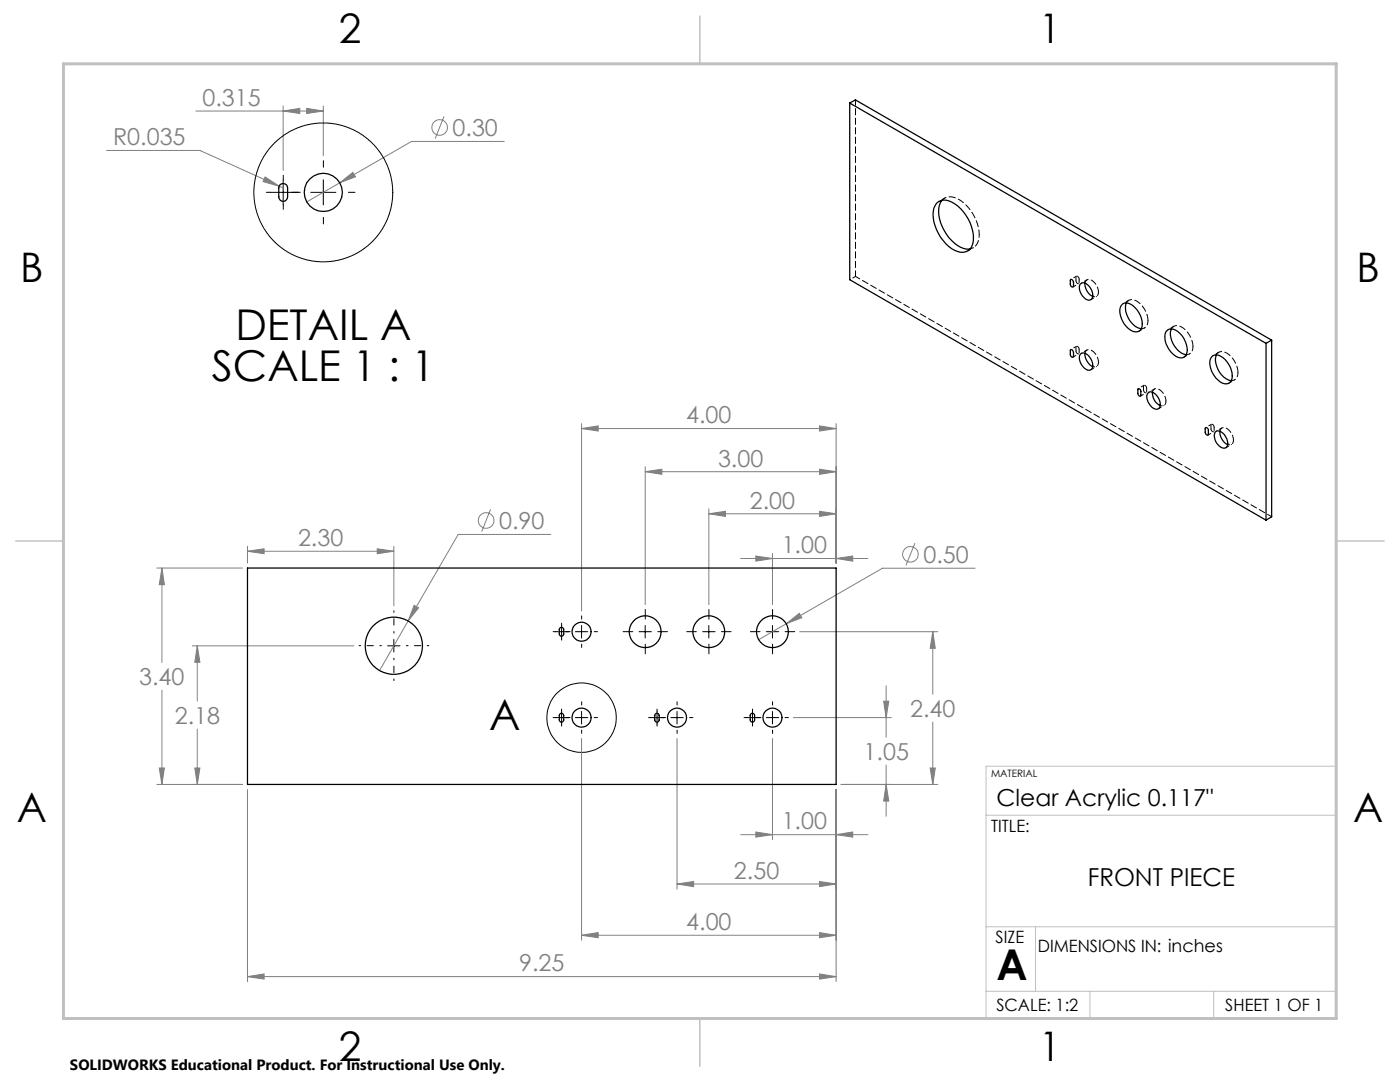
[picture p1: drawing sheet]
<svg xmlns="http://www.w3.org/2000/svg" width="279mm" height="216mm" viewBox="0 0 279 216" stroke-linecap="round" stroke-linejoin="round" font-family="sans-serif">
<g fill="none" stroke="#808080" stroke-width=".2">
<path d="M21.3 30h18.6l15.8 7.1M39.1 22.2h25.4M52.9 35.3l2.8 1.8-3.2-.9zM55.7 37.1l.8 .4M56.5 21.1v12.9M56.5 22.2l3.3-.6v1zM61.2 21.6l3.3 .6-3.3 .4zM64.5 21.1v10M67.8 36.5l2.6-2.1 .5 .9zM67.8 36.5l-6.6 3.8M88.6 23.2l-1.7 4.5M100.6 28.2h-18.5l-14.3 8.3"/>
<path d="M116.1 85.5l3.3-.5v1zM116.1 84.5v37.4M116.1 85.5h50.8M128.8 94.1l3.3-.5v1.1zM128.8 93.1v27.5M128.8 94.1h38.1M163.5 93.6l3.4 .5-3.4 .6zM163.5 85l3.4 .5-3.4 .5zM166.9 84.5v27.9M31.3 113.3h17.1M32.3 113.3l.5 3.4h-1zM32.3 113.3v18.9"/>
<path d="M49.4 110l3.3-.5v1zM49.4 109v3.4M49.4 110h29.2M75.3 109.5l3.3 .5-3.3 .5zM78.6 109v11.9M97.9 101.6l-1.8 4.5M109.9 106.6h-18.5l-9.9 17.3M141.5 102.5l3.3-.5v1zM141.5 101.5v19.1M141.5 102.5h25.4M147.8 111.4h25.4M150.8 110.9l3.4 .5-3.4 .6z"/>
<path d="M154.2 110.5v10.1M163.5 102l3.4 .5-3.4 .5zM166.9 111.4l3.3-.5v1.1zM182.6 108.4l-1.8 4.4M194.6 113.4h-18.5l-19.2 11.1M32.3 137.7v18.8M38.4 128.9h32.2M39.4 128.9l.5 3.3h-1zM39.4 128.9v11M81.5 123.9l-5.8 9.9M82.7 120.8l.8 .5-2 2.6zM156.9 124.5l2.6-2.1 .5 .9z"/>
<path d="M156.9 124.5l-5.5 3.1M159.6 126h27.5M176.4 139.9h1l-.6 3.3zM176.8 136.8v10.3M186.2 126l.5 3.4h-1.1zM186.2 126v12.5M31.3 156.5h17.1M31.8 153.2h1l-.5 3.3zM38.9 153.2h1l-.5 3.3zM39.4 145.5v11M49.4 157.6v38.3M116.1 147.4v40.2"/>
<path d="M135.1 147.4v30M154.2 147.4v20.1M158.3 143.2h19.6M166.9 157.6v38.3M167.9 156.5h19.2M176.8 156.5l.6 3.3h-1zM176.8 152.6v10.3M185.6 153.2h1.1l-.5 3.3zM186.2 144.1v12.4M135.1 176.4l3.3-.5v1zM135.1 176.4h31.8M147.8 166.5h25.4"/>
<path d="M150.8 166l3.4 .5-3.4 .5zM163.5 175.9l3.4 .5-3.4 .5zM166.9 166.5l3.3-.5v1zM49.4 194.9l3.3-.6v1.1zM49.4 194.9h117.5M116.1 186.6l3.3-.5v1zM116.1 186.6h50.8M163.5 186.1l3.4 .5-3.4 .5zM163.5 194.3l3.4 .6-3.4 .5z"/>
<circle cx="87.7" cy="25.4" r="1.56"/>
<circle cx="97" cy="103.9" r="1.55"/>
<circle cx="181.7" cy="110.6" r="1.56"/>
</g>
<g fill="none" stroke="#000" stroke-width=".2">
<path d="M54 38.4h5M56.5 35.9v5M62 38.4h5M64.5 35.9v5M77.4 128.9h2.4M78.6 127.6v2.5M110.8 126h2.5M112.1 124.8v2.5M114.8 126h2.5M116.1 124.8v2.5M127.5 126h2.5M128.8 124.8v2.5"/>
<path d="M140.2 126h2.5M141.5 124.8v2.5M152.9 126h2.5M154.2 124.8v2.5M110.8 143.2h2.5M112.1 142v2.5M114.8 143.2h2.5M116.1 142v2.5M129.9 143.2h2.5M131.1 142v2.5M133.9 143.2h2.4M135.1 142v2.5"/>
<path d="M148.9 143.2h2.5M150.2 142v2.5M152.9 143.2h2.5M154.2 142v2.5"/>
<circle cx="116.1" cy="143.2" r="6.9"/>
</g>
<g fill="none" stroke="#000" stroke-width=".2" stroke-dasharray="15.2 1.3 1.3 1.3">
<path d="M54 38.4h-.9M56.5 35.9v-.9M59 38.4h.9M59.5 38.4h-1.3M64.5 33.4v-1.3M69.5 38.4h1.3M56.5 40.9v.9M64.5 43.4v1.3M110.8 126h-.4M112.1 124.8v-.5M112.1 127.3v.4M113.3 126h.5"/>
<path d="M113.6 126h-.7M116.1 123.5v-.6M116.1 128.5v.7M118.6 126h.6M126.3 126h-1.9M128.8 123.5v-1.9M128.8 128.5v2M131.3 126h1.9M139 126h-1.9M141.5 123.5v-1.9M141.5 128.5v2M144 126h1.9"/>
<path d="M151.7 126h-1.9M154.2 123.5v-1.9M154.2 128.5v2M156.7 126h1.9M110.8 143.2h-.4M112.1 141.9v-.4M112.1 144.4v.5M113.3 143.2h.5M113.6 143.2h-.7M116.1 140.7v-.7M116.1 145.7v.6M118.6 143.2h.6"/>
<path d="M129.9 143.2h-.5M131.1 141.9v-.4M131.1 144.4v.5M132.4 143.2h.4M132.6 143.2h-.6M135.1 140.7v-.7M135.1 145.7v.6M137.6 143.2h.7M148.9 143.2h-.4M150.2 141.9v-.4M150.2 144.4v.5M151.4 143.2h.5"/>
<path d="M151.7 143.2h-.7M154.2 140.7v-.7M154.2 145.7v.6M156.7 143.2h.6"/>
</g>
<path d="M76.1 128.8h-4.5M78.6 126.3v-4.4M78.6 131.3v4.5M81.1 128.8h4.5" fill="none" stroke="#000" stroke-width=".2" stroke-dasharray="15.2 1.3 1.3 1.3" stroke-dashoffset="14.9"/>
<path d="M266.7 152.9h-69.9v50.3M266.7 153.3v49.9h-240M196.8 162.7h69.9M196.8 184.9h69.9M196.8 197.8h69.9M206.7 184.9v12.9M217.5 197.8v5.4M242.2 197.8v5.4" fill="none" stroke="#c0c0c0" stroke-width=".2"/>
<path d="M139.7 3.2v9.5M3.1 107.9h9.6M266.7 107.9h9.5M139.7 203.2v9.6" fill="none" stroke="#c0c0c0" stroke-width=".3"/>
<path d="M12.7 12.7h254v190.5h-254z" fill="none" stroke="#c0c0c0" stroke-width=".6"/>
<path d="M176.8 156.5l.6 3.3h-1zM176.4 139.9h1l-.6 3.3zM166.9 166.5l3.3-.5v1zM150.8 166l3.4 .5-3.4 .5zM163.5 175.9l3.4 .5-3.4 .5zM135.1 176.4l3.3-.5v1zM163.5 186.1l3.4 .5-3.4 .5zM116.1 186.6l3.3-.5v1zM166.9 111.4l3.3-.5v1.1zM150.8 110.9l3.4 .5-3.4 .6zM163.5 102l3.4 .5-3.4 .5zM141.5 102.5l3.3-.5v1zM163.5 93.6l3.4 .5-3.4 .6zM128.8 94.1l3.3-.5v1.1zM163.5 85l3.4 .5-3.4 .5zM116.1 85.5l3.3-.5v1zM49.4 110l3.3-.5v1zM75.3 109.5l3.3 .5-3.3 .5zM38.9 153.2h1l-.5 3.3zM39.4 128.9l.5 3.3h-1zM49.4 194.9l3.3-.6v1.1zM163.5 194.3l3.4 .6-3.4 .5zM185.6 153.2h1.1l-.5 3.3zM186.2 126l.5 3.4h-1.1zM32.3 113.3l.5 3.4h-1zM31.8 153.2h1l-.5 3.3zM82.7 120.8l-1.2 3.1 2-2.6zM156.9 124.5l3.1-1.2-.5-.9zM67.8 36.5l3.1-1.2-.5-.9zM52.9 35.3l-.4 .9 3.2 .9zM61.2 21.6l3.3 .6-3.3 .4zM56.5 22.2l3.3-.6v1z" fill="#808080"/>
<g fill="none" stroke="#000" stroke-width=".25">
<path d="M55.9 36.9a.89 .89 0 0 1 .9-.2 .89 .89 0 0 1 .6 .8v1.8a.88 .88 0 0 1-.9 .9 .88 .88 0 0 1-.9-.9v-1.8zM169.6 20.6v35.2l83.1 48M169.6 20.6l83.1 47.9M169.6 20.6l1.1-.7 83.1 48M188 40a5.2 5.2 0 0 0 0 5.2 7.6 7.6 0 0 0 4.9 4.5h.7M186.9 40.6a2.65 2.65 0 0 1 3.6 .1 8.2 8.2 0 0 1 3.6 8.1 2.29 2.29 0 0 1-3.6 1.2 8.6 8.6 0 0 1-4.2-7.9l.1-.6zM213.6 55.8h.3l.3 .4v.9l-.2 .2-.4-.4zM215.6 56.7a1.19 1.19 0 0 1 1.8 .5 2 2 0 0 1 .3 2.6 1.62 1.62 0 0 1-1.9-1.1 2.09 2.09 0 0 1-.2-2zM216.5 56.5a2.84 2.84 0 0 0 1.6 2.7M213.6 69.8h.3l.3 .4v.8l-.2 .3-.4-.5zM215.6 70.7a1.19 1.19 0 0 1 1.8 .5 2 2 0 0 1 .3 2.6 1.72 1.72 0 0 1-1.9-1.1 2.13 2.13 0 0 1-.2-2zM216.5 70.5a2.94 2.94 0 0 0 1.6 2.7"/>
<path d="M224 60.7a1.94 1.94 0 0 1 2.5 .6 4.2 4.2 0 0 1 1.3 4.2 1.4 1.4 0 0 1-2.2 .4 4.7 4.7 0 0 1-2-4.6zM224.8 60.4a4.3 4.3 0 0 0 3 5.2M227.2 77.5l.3 .2 .2 .3-.1 1.1-.2-.1-.3-.4zM229.3 78.3a1.72 1.72 0 0 1 1.9 1.1 1.67 1.67 0 0 1 0 2.2 1.62 1.62 0 0 1-1.9-1.1 1.59 1.59 0 0 1 0-2.2zM230 78.3a2.73 2.73 0 0 0 1.5 2.6M233 65.9a1.94 1.94 0 0 1 2.5 .6 4.3 4.3 0 0 1 1.2 4.2 1.35 1.35 0 0 1-2.1 .3 4.3 4.3 0 0 1-1.9-4.9zM233.8 65.6a4.3 4.3 0 0 0 2.9 5.2M242 71a1.98 1.98 0 0 1 2.5 .7 4.3 4.3 0 0 1 1.2 4.2 1.52 1.52 0 0 1-2.6 0 4.5 4.5 0 0 1-1.6-4.2zM242.7 70.8a4.3 4.3 0 0 0 3 5.2M252.7 68.5v35.3M253.8 67.9l-1.1 .6M253.8 67.9v35.2l-1.1 .7"/>
<path d="M240.6 85.4l.2-.1 .4 .4-.1 1.1-.4-.1-.1-.3zM242.5 86.3a1.22 1.22 0 0 1 1.9 .4 2.43 2.43 0 0 1 .5 2.4 1.22 1.22 0 0 1-1.9-.4 2.43 2.43 0 0 1-.5-2.4zM243.5 86a2.82 2.82 0 0 0 1.5 2.7M49.4 113.3h117.5v43.2h-117.5zM111.8 125.3l.3-.1 .4 .2v1.1a.44 .44 0 0 1-.4 .5 .44 .44 0 0 1-.5-.5v-.9zM111.8 142.5l.3-.2 .4 .3v1.1a.44 .44 0 0 1-.4 .4 .44 .44 0 0 1-.5-.4v-.9zM130.8 142.5l.3-.2 .4 .3 .1 1.1a.44 .44 0 0 1-.5 .4 .44 .44 0 0 1-.4-.4v-.9zM149.9 142.5l.3-.2 .4 .3v1.1a.44 .44 0 0 1-.4 .4 .44 .44 0 0 1-.5-.4v-.9z"/>
<circle cx="64.5" cy="38.4" r="3.8"/>
<circle cx="78.6" cy="128.9" r="5.7"/>
<circle cx="116.1" cy="126.1" r="1.9"/>
<circle cx="128.8" cy="126.1" r="3.2"/>
<circle cx="141.5" cy="126.1" r="3.2"/>
<circle cx="154.2" cy="126.1" r="3.2"/>
<circle cx="116.1" cy="143.2" r="1.9"/>
<circle cx="135.1" cy="143.2" r="1.9"/>
<circle cx="154.2" cy="143.2" r="1.9"/>
</g>
<path d="M229.1 64a4.4 4.4 0 0 0-3.2-4.2 1.13 1.13 0 0 0-1.1 .6M238.1 69.2a4.4 4.4 0 0 0-3.2-4.2 1.12 1.12 0 0 0-1.1 .6M247.1 74.3a4.4 4.4 0 0 0-3.3-4.2 1.13 1.13 0 0 0-1 .7" fill="none" stroke="#000" stroke-width=".2" stroke-dasharray="1.3 .6"/>
<path d="M214.7 55.3v.7M215.4 56.4v-.7M214.7 69.3v.7M215.4 70.4v-.7M227.8 65.6a1.33 1.33 0 0 0 1.3-1.6M228.2 77.1v.7M228.8 78.2v-.8M236.8 70.8a1.33 1.33 0 0 0 1.3-1.6M245.7 75.9a1.33 1.33 0 0 0 1.4-1.6M241.7 84.9v.7M242.3 86v-.8" fill="none" stroke="#000" stroke-width=".2" stroke-dasharray="1.3 .6" stroke-dashoffset=".4"/>
<path d="M170.7 55.2l83.1 47.9M195.4 46.8a8.5 8.5 0 0 0-4.9-7.4 2.17 2.17 0 0 0-2.5 .5M219.2 58.3a2.57 2.57 0 0 0-2-2.5 .77 .77 0 0 0-.7 .7M219.2 72.3a2.57 2.57 0 0 0-2-2.5 .77 .77 0 0 0-.7 .7M232.7 80a2.57 2.57 0 0 0-2-2.5 .77 .77 0 0 0-.7 .8M246.2 87.8a2.57 2.57 0 0 0-2.1-2.5 .77 .77 0 0 0-.6 .7" fill="none" stroke="#000" stroke-width=".2" stroke-dasharray="1.3 .6" stroke-dashoffset=".3"/>
<path d="M218.1 59.1a.79 .79 0 0 0 .8 0 .79 .79 0 0 0 .3-.8M218.1 73.1a.79 .79 0 0 0 .8 0 .79 .79 0 0 0 .3-.8M231.6 80.9a.79 .79 0 0 0 .8-.1 .79 .79 0 0 0 .3-.8M245 88.7a.79 .79 0 0 0 .9-.1 .79 .79 0 0 0 .3-.8" fill="none" stroke="#000" stroke-width=".2" stroke-dasharray="1.3 .6" stroke-dashoffset=".9"/>
<g fill="none" stroke="#000" stroke-width=".2" stroke-dasharray="1.3 .6" stroke-dashoffset=".6">
<path d="M188.5 39.5l-1.1 .7M170.7 55.2l-1.1 .6M193.1 50.1l1.1-.7M214.2 57.3l1.1-.7M214.7 56l.4 .6h.2l.1-.2M214.8 55.1l-1.1 .7M215.4 55.7l-.3-.6h-.3l-.1 .2M216.9 55.8l-1.1 .7M217.7 59.8l1.1-.7M225.3 59.9l-1.1 .7M214.2 71.3l1.1-.7M214.7 70l.4 .6h.2l.1-.2"/>
<path d="M214.8 69.1l-1.1 .7M215.4 69.7l-.3-.6h-.3l-.1 .2M216.9 69.8l-1.1 .7M217.7 73.8l1.1-.7M227.3 66.1l1.1-.7M227.6 79l1.1-.6M228.2 77.8l.3 .6h.2l.1-.2M228.3 76.9l-1.1 .6M228.8 77.4l-.3-.5h-.2l-.1 .2M230.4 77.6l-1.1 .7M234.3 65.1l-1.2 .7M236.3 71.3l1.1-.7"/>
<path d="M243.2 70.3l-1.1 .6M245.3 76.4l1.1-.6M231.2 81.6l1.1-.7M241.1 86.8l1.1-.6M241.7 85.6l.3 .5 .2 .1 .1-.2M241.8 84.7l-1.2 .6M242.3 85.2l-.3-.5h-.2l-.1 .2M243.9 85.4l-1.2 .6M244.7 89.3l1.1-.6"/>
</g>
<path d="M193.6 49.7a2.47 2.47 0 0 0 1.8-2.9" fill="none" stroke="#000" stroke-width=".2" stroke-dasharray="1.3 .6" stroke-dashoffset=".7"/>
<path d="M170.7 19.9v35.3" fill="none" stroke="#000" stroke-width=".2" stroke-dasharray="1.3 .6" stroke-dashoffset=".2"/>
<circle cx="64.5" cy="38.4" r="13.9" fill="none" stroke="#000" stroke-width=".2"/>
<g font-size="8.5">
<text x="47" y="67.9">DETAIL A</text>
<text x="42.3" y="76.1">SCALE 1 : 1</text>
<text x="97.6" y="145.7">A</text>
<text x="198.9" y="195.5">A</text>
</g>
<g font-size="8.1">
<text x="67.6" y="8.5">2</text>
<text x="207.3" y="8.5">1</text>
<text x="4" y="56.2">B</text>
<text x="270.7" y="56.2">B</text>
<text x="3.3" y="164.1">A</text>
<text x="270" y="164.1">A</text>
<text x="67.6" y="211.7">2</text>
<text x="207.3" y="211.7">1</text>
</g>
<text font-size="4.9" x="217.1" y="176.8">FRONT PIECE</text>
<g font-size="4.7" fill="#808080">
<text x="40.4" y="21.1">0.315</text>
<text x="22.6" y="29">R0.035</text>
<text x="90.3" y="27.1">0.30</text>
<text x="136.9" y="84.5">4.00</text>
<text x="143.3" y="93.1">3.00</text>
<text x="149.7" y="101.5">2.00</text>
<text x="99.6" y="105.6">0.90</text>
<text x="59.5" y="109">2.30</text>
<text x="156" y="110.4">1.00</text>
<text x="184.3" y="112.3">0.50</text>
<text x="27.8" y="136.7">3.40</text>
<text x="181.6" y="143">2.40</text>
<text x="34.9" y="144.4">2.18</text>
<text x="172.4" y="151.6">1.05</text>
<text x="156" y="165.5">1.00</text>
<text x="146.5" y="175.4">2.50</text>
<text x="137" y="185.6">4.00</text>
<text x="103.6" y="193.8">9.25</text>
</g>
<text font-size="4.7" x="198.9" y="160.9">Clear Acrylic 0.117&quot;</text>
<g font-size="3.4">
<text x="197.8" y="166">TITLE:</text>
<text x="198.7" y="188.1">SIZE</text>
<text x="207.1" y="189.9">DIMENSIONS IN: inches</text>
<text x="198.8" y="201.7">SCALE: 1:2</text>
<text x="244.5" y="201.7">SHEET 1 OF 1</text>
</g>
<text font-size="3" x="14" y="213.5">SOLIDWORKS Educational Product. For Instructional Use Only.</text>
<text font-size="2" x="197.8" y="155.1">MATERIAL</text>
</svg>
